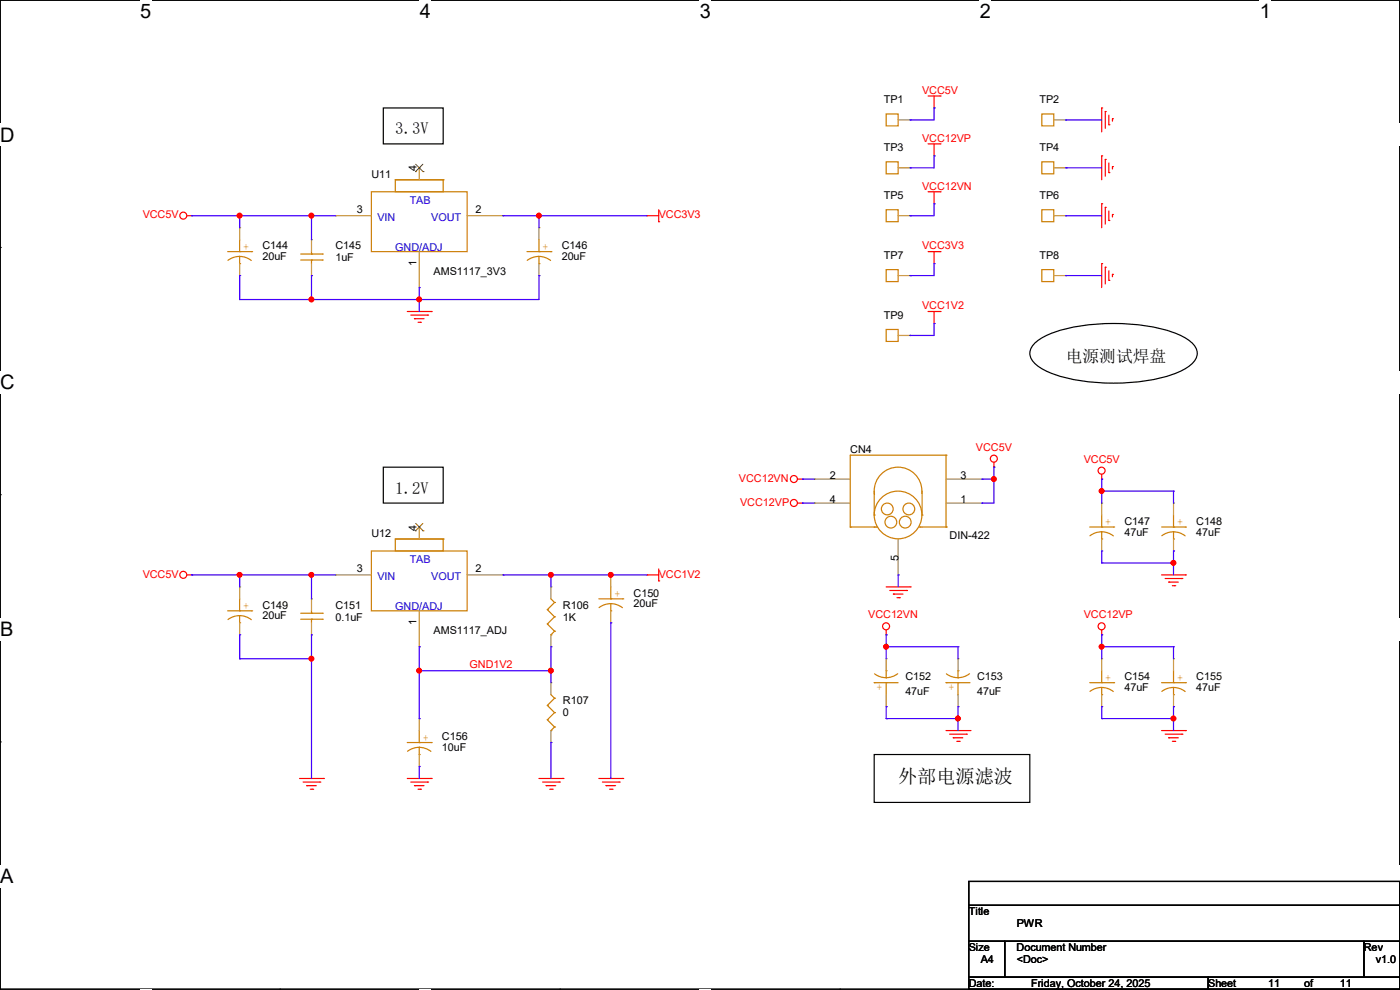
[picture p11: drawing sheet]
<svg xmlns="http://www.w3.org/2000/svg" width="297mm" height="210mm" viewBox="0 0 297 210" stroke-linecap="round" stroke-linejoin="round" font-family="sans-serif">
<path d="M0 0h297v209.8h-297z" fill="none" stroke="#000" stroke-width=".25"/>
<g fill="#fff">
<path d="M29.7 0h2.4v4.8h-2.4z"/>
<path d="M29.7 209.8h2.4v.2h-2.4z"/>
</g>
<path d="M59.4 0h.1M59.4 209.8h.1" fill="none" stroke="#000" stroke-width=".25"/>
<g fill="#fff">
<path d="M89.1 0h2.3v4.8h-2.3z"/>
<path d="M89.1 209.8h2.3v.2h-2.3z"/>
</g>
<path d="M118.8 0h.1M118.8 209.8h.1" fill="none" stroke="#000" stroke-width=".25"/>
<g fill="#fff">
<path d="M148.5 0h2.3v4.8h-2.3z"/>
<path d="M148.5 209.8h2.3v.2h-2.3z"/>
</g>
<path d="M178.2 0h.1M178.2 209.8h.1" fill="none" stroke="#000" stroke-width=".25"/>
<g fill="#fff">
<path d="M207.9 0h2.3v4.8h-2.3z"/>
<path d="M207.9 209.8h2.3v.2h-2.3z"/>
</g>
<path d="M237.6 0h.1M237.6 209.8h.1" fill="none" stroke="#000" stroke-width=".25"/>
<g fill="#fff">
<path d="M267.3 0h2.3v4.8h-2.3z"/>
<path d="M267.3 209.8h2.3v.2h-2.3z"/>
<path d="M0 26.2h3.1v4.8h-3.1z"/>
<path d="M297 26.2v4.8z"/>
<path d="M0 78.7h3.1v4.7h-3.1z"/>
<path d="M297 78.7v4.7z"/>
</g>
<path d="M0 52.5h.1M297 52.5h.1" fill="none" stroke="#000" stroke-width=".25"/>
<g fill="#fff">
<path d="M0 131.1h2.9v4.8h-2.9z"/>
<path d="M297 131.1v4.8z"/>
</g>
<path d="M0 104.9h.1M297 104.9h.1" fill="none" stroke="#000" stroke-width=".25"/>
<g fill="#fff">
<path d="M0 183.6h2.9v4.7h-2.9z"/>
<path d="M296.9 183.6h.1v4.7h-.1z"/>
</g>
<g fill="none" stroke="#000" stroke-width=".25">
<path d="M81.3 22.9h12.7v7.6h-12.7zM219.5 72.8a15.5 15.5 0 0 1 7.2-3.2 44.3 44.3 0 0 1 22.1 .9 7.7 7.7 0 0 1 5.1 3.7 3.1 3.1 0 0 1-1.7 3.5 25.3 25.3 0 0 1-11.9 3.4 39.8 39.8 0 0 1-17.9-2.2 6.9 6.9 0 0 1-3.8-3.2 2.75 2.75 0 0 1 .9-2.9zM81.3 99.1h12.7v7.6h-12.7zM0 157.4h.1M297 157.4h.1M185.5 160.1h33v10.1h-33zM205.5 187h91.5v5.1h-91.5zM205.5 192.1h91.5v7.6h-91.5zM205.5 199.7h7.6v7.6h-7.6zM213.1 199.7h76.2v7.6h-76.2zM289.3 199.7h7.7v7.6h-7.7zM205.5 207.3h50.8v2.5h-50.8z"/>
<path d="M256.3 207.3h40.7v2.5h-40.7z"/>
</g>
<g fill="none" stroke="#f00" stroke-width=".25">
<path d="M196.9 20.4h2.5M196.9 30.5h2.5M198.2 22.9h.1M198.2 33.1h.1M198.2 20.4v2.5M198.2 30.5v2.6M199.4 20.4h.1M199.4 30.5h.1M233.7 22.9h.1M233.7 33.1h.1M233.7 22.9v5.1M233.7 33.1v5"/>
<path d="M234.5 23.7h.1M234.5 33.8h.1M234.5 23.7v3.5M234.5 33.8v3.6M235.2 26.5h.1M235.2 36.6h.1M235.2 24.4v2.1M235.2 34.6v2M236 25.2h.1M236 35.3h.1M236 25.2v.5M236 35.3v.6"/>
<path d="M39.7 45.8h1M40.7 45.8h.1M137.2 45.8h.1M137.2 45.8h2.5M139.7 47h.1M139.7 44.5v2.5M196.9 40.7h2.5M196.9 53.4h2.5M198.2 43.2h.1M198.2 55.9h.1M198.2 40.7v2.5M198.2 53.4v2.5"/>
<path d="M199.4 40.7h.1M199.4 53.4h.1M233.7 43.2h.1M233.7 55.9h.1M233.7 43.2v5.1M233.7 55.9v5.1M234.5 44h.1M234.5 56.7h.1M234.5 44v3.5M234.5 56.7v3.5M235.2 46.8h.1M235.2 59.5h.1"/>
<path d="M235.2 44.7v2.1M235.2 57.4v2.1M236 45.5h.1M236 58.2h.1M236 45.5v.5M236 58.2v.5M86.4 66.1h5.1M87.2 66.8h3.5M87.9 67.6h.1M87.9 67.6h2.1M88.7 68.4h.5M89.2 68.4h.1"/>
<path d="M90.7 66.8h.1M91.5 66.1h.1M196.9 66.1h2.5M198.2 68.6h.1M198.2 66.1v2.5M199.4 66.1h.1M210.9 99.1h.1M210.9 98.1v1M169.2 101.6h1M169.2 106.7h1M170.2 101.6h.1M170.2 106.7h.1"/>
<path d="M233.7 101.6h.1M233.7 100.6v1M39.7 122h1M40.7 122h.1M137.2 122h.1M137.2 122h2.5M139.7 123.2h.1M139.7 120.7v2.5M188 134.7h.1M188 133.6v1.1M188 124.5h5.1M188.8 125.3h3.5"/>
<path d="M189.5 126h.1M189.5 126h2.1M190.3 126.8h.5M190.8 126.8h.1M192.3 125.3h.1M193.1 124.5h.1M233.7 134.7h.1M233.7 133.6v1.1M246.4 122h5.1M247.2 122.7h3.5M247.9 123.5h.1M247.9 123.5h2.1"/>
<path d="M248.7 124.2h.5M249.2 124.2h.1M250.7 122.7h.1M251.5 122h.1M200.7 155h5.1M201.5 155.7h3.5M202.2 156.5h.1M202.2 156.5h2.1M203 157.3h.5M203.5 157.3h.1M205 155.7h.1M205.8 155h.1"/>
<path d="M246.4 155h5.1M247.2 155.7h3.5M247.9 156.5h.1M247.9 156.5h2.1M248.7 157.3h.5M249.2 157.3h.1M250.7 155.7h.1M251.5 155h.1M63.5 165.1h5.1M64.3 165.9h3.6M65.1 166.7h.1M65.1 166.7h2"/>
<path d="M65.8 167.4h.5M66.3 167.4h.1M67.9 165.9h.1M68.6 165.1h.1M86.4 165.1h5.1M87.2 165.9h3.5M87.9 166.7h.1M87.9 166.7h2.1M88.7 167.4h.5M89.2 167.4h.1M90.7 165.9h.1M91.5 165.1h.1"/>
<path d="M114.3 165.1h5.1M115.1 165.9h3.6M115.9 166.7h.1M115.9 166.7h2M116.6 167.4h.5M117.1 167.4h.1M118.7 165.9h.1M119.4 165.1h.1M127 165.1h5.1M127.8 165.9h3.6M128.6 166.7h.1M128.6 166.7h2"/>
<path d="M129.3 167.4h.5M129.8 167.4h.1M131.4 165.9h.1M132.1 165.1h.1"/>
<circle cx="38.9" cy="45.7" r=".74"/>
<circle cx="210.8" cy="97.3" r=".74"/>
<circle cx="233.7" cy="99.8" r=".74"/>
<circle cx="168.4" cy="106.7" r=".74"/>
<circle cx="168.4" cy="101.6" r=".74"/>
<circle cx="38.9" cy="121.9" r=".74"/>
<circle cx="188" cy="132.9" r=".74"/>
<circle cx="233.7" cy="132.9" r=".74"/>
</g>
<g fill="none" stroke="#cc8006" stroke-width=".25">
<path d="M83.9 38.1h10.1v2.6h-10.1zM83.9 38.1h10.1M94 38.1h.1M188 24.2h2.5v2.5h-2.5zM188 34.3h2.5v2.6h-2.5zM221 34.3h2.6v2.6h-2.6zM221 24.2h2.6v2.5h-2.6zM48.3 53.4h5.1M50.8 55.9h.1M50.8 53.4h.1M50.8 54.4l1.6 .3 .9 .6M50.8 54.4l-1 .1-1.4 .7"/>
<path d="M50.8 50.8v2.6M50.8 54.4v1.5M53.4 53.4h.1M63.8 55.2h4.6M63.8 53.9h4.6M66.1 53.9h.1M66.1 55.2h.1M66.1 53.4v.5M66.1 55.2v.7M68.4 55.2h.1M68.4 53.9h.1M78.8 40.7h20.3v12.7h-20.3z"/>
<path d="M111.8 53.4h5.1M114.3 55.9h.1M114.3 53.4h.1M114.3 54.4l1.6 .3 .9 .6M114.3 54.4l-1 .1-1.4 .7M114.3 50.8v2.6M114.3 54.4v1.5M116.9 53.4h.1M188 44.5h2.5v2.5h-2.5zM188 57.2h2.5v2.5h-2.5zM221 57.2h2.6v2.5h-2.6zM221 44.5h2.6v2.5h-2.6z"/>
<path d="M188 69.9h2.5v2.5h-2.5zM200.7 96.6h.1M200.7 96.6v15.2M200.7 96.6h-20.3v15.2M78.8 116.9h20.3v12.7h-20.3zM83.9 114.3h10.1v2.6h-10.1zM83.9 114.3h10.1M94 114.3h.1M180.4 111.8h.1M180.4 111.8h5.6M185.5 109.3h.1M185.5 111.8h.1"/>
<path d="M185.5 104.2v5.1M186 111.8h.1M195.1 111.8h.1M195.1 111.8h5.6M195.6 104.7a5.1 5.1 0 0 0-5.2-5.6 5.1 5.1 0 0 0-4.9 5.8M195.6 109.3h.1M195.6 104.2v5.1M200.7 111.8h.1M231.2 111.8h5.1M233.7 114.3h.1M233.7 111.8h.1M233.7 112.8l1.6 .3 .9 .6"/>
<path d="M233.7 112.8l-1 .2-1.5 .7M233.7 109.3v2.5M233.7 112.8v1.5M236.3 111.8h.1M246.4 111.8h5.1M249 114.3h.1M249 111.8h.1M249 112.8l1.5 .3 .9 .6M249 112.8l-1.1 .2-1.4 .7M249 109.3v2.5M249 112.8v1.5M251.5 111.8h.1"/>
<path d="M48.3 129.6h5.1M50.8 132.1h.1M50.8 129.6h.1M50.8 130.6l1.6 .3 .9 .6M50.8 130.6l-1 .1-1.4 .7M50.8 127v2.6M50.8 130.6v1.5M53.4 129.6h.1M63.8 131.4h4.6M63.8 130.1h4.6M66.1 130.1h.1M66.1 131.4h.1"/>
<path d="M66.1 129.6v.5M66.1 131.4v.7M68.4 131.4h.1M68.4 130.1h.1M116.1 129.3h.1M116.1 132.4h.1M116.1 129.3l1.5 1.6M116.1 132.4l1.5 1.5M116.9 134.7h.1M116.9 127l.7 .8M117.6 127.8h.1M117.6 130.9h.1"/>
<path d="M117.6 133.9h.1M117.6 127.8l-1.5 1.5M117.6 130.9l-1.5 1.5M117.6 133.9l-.7 .8M127 127h5.1M129.6 129.6h.1M129.6 127h.1M129.6 128.1l1.5 .3 .9 .5M129.6 128.1l-1.1 .1-1.4 .7M129.6 124.5v2.5M129.6 128.1v1.5M132.1 127h.1"/>
<path d="M86.4 157.5h5.1M88.9 157.5h.1M88.9 158.5l1.6 .4 .9 .5M88.9 158.5l-1 .2-1.4 .7M88.9 155v2.5M88.9 158.5v1.6M91.5 157.5h.1M116.1 149.6h.1M116.1 152.7h.1M116.1 149.6l1.5 1.6M116.1 152.7l1.5 1.5M116.9 155h.1"/>
<path d="M116.9 147.4l.7 .7M117.6 148.1h.1M117.6 151.2h.1M117.6 154.2h.1M117.6 148.1l-1.5 1.5M117.6 151.2l-1.5 1.5M117.6 154.2l-.7 .8M185.5 144.8h.1M185.5 144.8h5M185.5 142.9l1.4 .7 1.1 .2M188 142.3h.1M188 144.8h.1"/>
<path d="M188 142.3v1.5M188 144.8v2.6M190.4 142.9l-.9 .6-1.5 .3M200.7 144.8h.1M200.7 144.8h5.1M200.8 142.9l1.4 .7 1 .2M203.2 142.3h.1M203.2 144.8h.1M203.2 142.3v1.5M203.2 144.8v2.6M205.7 142.9l-.9 .6-1.6 .3M231.2 144.8h5.1"/>
<path d="M233.7 147.4h.1M233.7 144.8h.1M233.7 145.8l1.6 .4 .9 .5M233.7 145.8l-1 .2-1.5 .7M233.7 142.3v2.5M233.7 145.8v1.6M236.3 144.8h.1M246.4 144.8h5.1M249 147.4h.1M249 144.8h.1M249 145.8l1.5 .4 .9 .5M249 145.8l-1.1 .2-1.4 .7"/>
<path d="M249 142.3v2.5M249 145.8v1.6M251.5 144.8h.1M88.9 160.1h.1"/>
<circle cx="188.2" cy="108" r="1.25"/>
<circle cx="189" cy="110.8" r="1.25"/>
<circle cx="190.5" cy="109.2" r="5.1"/>
<circle cx="192" cy="110.8" r="1.25"/>
<circle cx="192.8" cy="108" r="1.25"/>
</g>
<g fill="none" stroke="#a84" stroke-width=".25">
<path d="M88.9 35.6h.1M88.9 35.6v2.5M190.5 25.4h2.6M190.5 35.6h2.6M193.1 25.4h.1M193.1 35.6h.1M223.6 25.4h2.5M223.6 35.6h2.5M226.1 35.6h.1M226.1 25.4h.1M50.8 48.3h.1M50.8 58.5h.1"/>
<path d="M50.8 48.3v2.5M50.8 55.9v2.6M66.1 50.8h.1M66.1 58.5h.1M66.1 50.8v2.6M66.1 55.9v2.6M71.2 45.8h.1M71.2 45.8h7.6M88.9 53.4v7.6M99.1 45.8h7.6M106.7 45.8h.1M114.3 48.3h.1"/>
<path d="M114.3 58.5h.1M114.3 48.3v2.5M114.3 55.9v2.6M190.5 58.5h2.6M190.5 45.8h2.6M193.1 45.8h.1M193.1 58.5h.1M223.6 58.5h2.5M223.6 45.8h2.5M226.1 58.5h.1M226.1 45.8h.1M88.9 61h.1"/>
<path d="M190.5 71.2h2.6M193.1 71.2h.1M88.9 111.8h.1M88.9 111.8v2.5M172.8 101.6h.1M172.8 106.7h.1M172.8 106.7h7.6M172.8 101.6h7.6M190.5 114.3v7.7M200.7 106.7h7.6M200.7 101.6h7.6M208.3 106.7h.1"/>
<path d="M208.3 101.6h.1M233.7 106.7h.1M233.7 116.9h.1M233.7 106.7v2.6M233.7 114.3v2.6M249 106.7h.1M249 116.9h.1M249 106.7v2.6M249 114.3v2.6M50.8 124.5h.1M50.8 134.7h.1M50.8 124.5v2.5"/>
<path d="M50.8 132.1v2.6M66.1 127h.1M66.1 134.7h.1M66.1 127v2.6M66.1 132.1v2.6M71.2 122h.1M71.2 122h7.6M88.9 137.2h.1M88.9 129.6v7.6M99.1 122h7.6M106.7 122h.1M116.9 124.5h.1"/>
<path d="M116.9 137.2h.1M116.9 124.5v2.5M116.9 134.7v2.5M129.6 122h.1M129.6 132.1h.1M129.6 122v2.5M129.6 129.6v2.5M188 139.7h.1M188 139.7v2.6M190.5 122h.1M203.2 139.7h.1M203.2 139.7v2.6"/>
<path d="M233.7 139.7h.1M233.7 139.7v2.6M249 139.7h.1M249 139.7v2.6M88.9 152.4h.1M88.9 152.4v2.6M116.9 144.8h.1M116.9 157.5h.1M116.9 144.8v2.6M116.9 155v2.5M188 149.9h.1M188 147.4v2.5"/>
<path d="M203.2 149.9h.1M203.2 147.4v2.5M233.7 149.9h.1M233.7 147.4v2.5M249 149.9h.1M249 147.4v2.5M88.9 162.6h.1M88.9 160.1v2.5"/>
</g>
<path d="M88.1 36.4h.1M88.2 34.8l1.5 1.6M89.7 34.8l-1.6 1.6M89.7 36.4h.1M88.1 112.6h.1M88.2 111l1.5 1.6M89.7 111l-1.6 1.6M89.7 112.6h.1" fill="none" stroke="#804000" stroke-width=".21"/>
<g fill="none" stroke="#4200ff" stroke-width=".25">
<path d="M193.1 25.4h.1M193.1 35.6h.1M198.2 22.9h.1M198.2 33.1h.1M198.2 22.9v2.5h-5.1M198.2 33.1v2.5h-5.1M226.1 25.4h.1M226.1 35.6h.1M226.1 25.4h7.6M226.1 35.6h7.6M40.7 45.8h.1M40.7 45.8h30.5"/>
<path d="M50.8 45.8h.1M50.8 58.5h.1M50.8 45.8v2.5M50.8 58.5v5M66.1 45.8h.1M66.1 58.5h.1M66.1 45.8v5M66.1 58.5v5M106.7 45.8h.1M106.7 45.8h30.5M114.3 45.8h.1M114.3 58.5h.1"/>
<path d="M114.3 58.5v5h-63.5M114.3 45.8v2.5M193.1 45.8h.1M193.1 58.5h.1M198.2 43.2h.1M198.2 55.9h.1M198.2 43.2v2.6h-5.1M198.2 55.9v2.6h-5.1M226.1 45.8h.1M226.1 58.5h.1M226.1 45.8h7.6M226.1 58.5h7.6"/>
<path d="M50.8 63.5h.1M66.1 63.5h.1M88.9 61h.1M88.9 63.5h.1M88.9 61v5.1M193.1 71.2h.1M198.2 68.6h.1M198.2 68.6v2.6h-5.1M210.9 99.1h.1M210.9 99.1v7.6h-2.6M170.2 101.6h.1M170.2 106.7h.1"/>
<path d="M170.2 101.6h2.6M170.2 106.7h2.6M208.3 101.6h.1M208.3 106.7h.1M208.3 101.6h2.6M210.9 101.6h.1M233.7 101.6h.1M233.7 104.2h.1M233.7 119.4h.1M233.7 116.9h.1M233.7 101.6v5.1M233.7 116.9v2.5"/>
<path d="M233.7 104.2h15.3M233.7 119.4h15.3M249 104.2h.1M249 116.9h.1M249 119.4h.1M249 104.2v2.5M249 116.9v5.1M40.7 122h.1M40.7 122h30.5M50.8 122h.1M50.8 134.7h.1M50.8 139.7h.1"/>
<path d="M50.8 122v2.5M50.8 134.7v5M50.8 139.7h15.3M66.1 122h.1M66.1 134.7h.1M66.1 139.7h.1M66.1 122v5M66.1 134.7v30.4M88.9 137.2h.1M88.9 137.2v15.2M106.7 122h.1M106.7 122h30.5"/>
<path d="M116.9 137.2h.1M116.9 122h.1M116.9 122v2.5M116.9 137.2v7.6M129.6 122h.1M129.6 132.1h.1M129.6 132.1v33M188 134.7h.1M188 137.2h.1M188 134.7v5M188 137.2h15.2M190.5 122h.1"/>
<path d="M190.5 122v2.5M203.2 137.2h.1M203.2 137.2v2.5M233.7 134.7h.1M233.7 137.2h.1M233.7 134.7v5M233.7 137.2h15.3M249 137.2h.1M249 137.2v2.5M88.9 142.3h.1M88.9 152.4h.1M88.9 142.3h28"/>
<path d="M116.9 142.3h.1M116.9 157.5h.1M116.9 157.5v7.6M188 149.9h.1M188 152.4h.1M188 149.9v2.5M188 152.4h15.2M203.2 149.9h.1M203.2 152.4h.1M203.2 149.9v5.1M233.7 149.9h.1M233.7 152.4h.1"/>
<path d="M233.7 149.9v2.5M233.7 152.4h15.3M249 149.9h.1M249 152.4h.1M249 149.9v5.1M88.9 162.6h.1M88.9 162.6v2.5"/>
</g>
<g fill="#f00" stroke="#f00" stroke-width=".25">
<circle cx="66.1" cy="45.7" r=".49"/>
<circle cx="50.8" cy="45.7" r=".49"/>
<circle cx="88.9" cy="63.5" r=".49"/>
<circle cx="66.1" cy="63.5" r=".49"/>
<circle cx="114.3" cy="45.7" r=".49"/>
<circle cx="50.8" cy="121.9" r=".49"/>
<circle cx="66.1" cy="121.9" r=".49"/>
<circle cx="116.9" cy="121.9" r=".49"/>
<circle cx="66.1" cy="139.7" r=".49"/>
<circle cx="116.9" cy="142.3" r=".49"/>
<circle cx="88.9" cy="142.3" r=".49"/>
<circle cx="129.6" cy="121.9" r=".49"/>
<circle cx="233.7" cy="104.2" r=".49"/>
<circle cx="248.9" cy="119.4" r=".49"/>
<circle cx="188" cy="137.2" r=".49"/>
<circle cx="203.2" cy="152.4" r=".49"/>
<circle cx="233.7" cy="137.2" r=".49"/>
<circle cx="248.9" cy="152.4" r=".49"/>
<circle cx="210.8" cy="101.6" r=".49"/>
</g>
<g font-size="4.2">
<text x="29.7" y="3.9">5</text>
<text x="89.1" y="3.9">4</text>
<text x="148.5" y="3.9">3</text>
<text x="207.9" y="3.9">2</text>
<text x="267.3" y="3.9">1</text>
<text x="0" y="30.1">D</text>
<text x="0" y="82.5">C</text>
<text x="0" y="135">B</text>
<text x="0" y="187.4">A</text>
<text x="297" y="187.4">A</text>
</g>
<text font-size="4.1" x="190.5" y="166.1">外部电源滤波</text>
<g font-size="3.6">
<text x="83.9" y="28.5">3.3V</text>
<text x="226.1" y="76.8">电源测试焊盘</text>
<text x="83.9" y="104.7">1.2V</text>
</g>
<g font-size="2.3">
<text x="187.5" y="21.9">TP1</text>
<text x="220.5" y="21.9">TP2</text>
<text x="187.5" y="32.1">TP3</text>
<text x="220.5" y="32.1">TP4</text>
<text x="78.8" y="37.7">U11</text>
<text x="88.4" y="36.4" transform="rotate(-90 88.4 36.4)">4</text>
<text x="75.7" y="45.2">3</text>
<text x="100.9" y="45.2">2</text>
<text x="187.5" y="42.2">TP5</text>
<text x="220.5" y="42.2">TP6</text>
<text x="55.7" y="52.9">C144</text>
<text x="71.2" y="52.9">C145</text>
<text x="119.2" y="52.9">C146</text>
<text x="55.7" y="55.2">20uF</text>
<text x="71.2" y="55.5">1uF</text>
<text x="88.4" y="56.4" transform="rotate(-90 88.4 56.4)">1</text>
<text x="92" y="58.3">AMS1117_3V3</text>
<text x="119.2" y="55.2">20uF</text>
<text x="187.5" y="54.9">TP7</text>
<text x="220.5" y="54.9">TP8</text>
<text x="187.5" y="67.6">TP9</text>
<text x="176.1" y="101.7">2</text>
<text x="180.4" y="96.1">CN4</text>
<text x="203.8" y="101.7">3</text>
<text x="176.1" y="106.8">4</text>
<text x="203.8" y="106.8">1</text>
<text x="78.8" y="113.9">U12</text>
<text x="88.4" y="112.6" transform="rotate(-90 88.4 112.6)">4</text>
<text x="238.6" y="111.3">C147</text>
<text x="238.6" y="113.6">47uF</text>
<text x="253.8" y="111.3">C148</text>
<text x="253.8" y="113.6">47uF</text>
<text x="190.6" y="118.9" transform="rotate(-90 190.6 118.9)">5</text>
<text x="201.5" y="114.4">DIN-422</text>
<text x="75.7" y="121.4">3</text>
<text x="100.9" y="121.4">2</text>
<text x="55.7" y="129.1">C149</text>
<text x="55.7" y="131.4">20uF</text>
<text x="71.2" y="129.1">C151</text>
<text x="71.2" y="131.7">0.1uF</text>
<text x="119.4" y="129.1">R106</text>
<text x="119.4" y="131.7">1K</text>
<text x="134.4" y="126.6">C150</text>
<text x="134.4" y="128.9">20uF</text>
<text x="88.4" y="132.6" transform="rotate(-90 88.4 132.6)">1</text>
<text x="92" y="134.5">AMS1117_ADJ</text>
<text x="119.4" y="149.4">R107</text>
<text x="192.1" y="144.4">C152</text>
<text x="192.1" y="147.4">47uF</text>
<text x="207.3" y="144.4">C153</text>
<text x="207.3" y="147.4">47uF</text>
<text x="238.6" y="144.4">C154</text>
<text x="238.6" y="146.6">47uF</text>
<text x="253.8" y="144.4">C155</text>
<text x="253.8" y="146.6">47uF</text>
<text x="119.4" y="152">0</text>
<text x="93.8" y="157.1">C156</text>
<text x="93.8" y="159.3">10uF</text>
<text x="205.5" y="194.1">Title</text>
<text x="215.7" y="196.7">PWR</text>
<text x="205.5" y="201.8">Size</text>
<text x="215.7" y="201.8">Document Number</text>
<text x="289.4" y="201.8">Rev</text>
<text x="205.5" y="209.4">Date:</text>
<text x="208.1" y="204.3">A4</text>
<text x="215.7" y="204.3">&lt;Doc&gt;</text>
<text x="218.7" y="209.4">Friday, October 24, 2025</text>
<text x="256.3" y="209.4">Sheet</text>
<text x="269" y="209.4">11</text>
<text x="276.7" y="209.4">of</text>
<text x="284.3" y="209.4">11</text>
<text x="291.9" y="204.3">v1.0</text>
</g>
<g font-size="2.3" fill="#f00">
<text x="195.6" y="19.9">VCC5V</text>
<text x="195.6" y="30.1">VCC12VP</text>
<text x="195.6" y="40.2">VCC12VN</text>
<text x="30.3" y="46.3">VCC5V</text>
<text x="139.7" y="46.3">VCC3V3</text>
<text x="195.6" y="52.9">VCC3V3</text>
<text x="195.6" y="65.6">VCC1V2</text>
<text x="207.1" y="95.6">VCC5V</text>
<text x="229.9" y="98.1">VCC5V</text>
<text x="156.8" y="102.2">VCC12VN</text>
<text x="157" y="107.3">VCC12VP</text>
<text x="30.3" y="122.5">VCC5V</text>
<text x="139.7" y="122.5">VCC1V2</text>
<text x="184.2" y="131.1">VCC12VN</text>
<text x="229.9" y="131.1">VCC12VP</text>
<text x="99.6" y="141.8">GND1V2</text>
</g>
<g font-size="2.3" fill="#00c">
<text x="80.1" y="46.8">VIN</text>
<text x="86.9" y="43.3">TAB</text>
<text x="91.5" y="46.8">VOUT</text>
<text x="83.9" y="53.2">GND/ADJ</text>
<text x="86.9" y="119.5">TAB</text>
<text x="80.1" y="123">VIN</text>
<text x="91.5" y="123">VOUT</text>
<text x="83.9" y="129.4">GND/ADJ</text>
</g>
<g font-size="2.3" fill="#cc8006">
<text x="51.6" y="53">+</text>
<text x="115.1" y="53">+</text>
<text x="234.5" y="111.4">+</text>
<text x="249.7" y="111.4">+</text>
<text x="51.6" y="129.2">+</text>
<text x="130.3" y="126.6">+</text>
<text x="187.2" y="145.2" transform="rotate(-180 187.2 145.2)">+</text>
<text x="202.5" y="145.2" transform="rotate(-180 202.5 145.2)">+</text>
<text x="234.5" y="144.4">+</text>
<text x="249.7" y="144.4">+</text>
<text x="89.7" y="157.1">+</text>
</g>
</svg>
